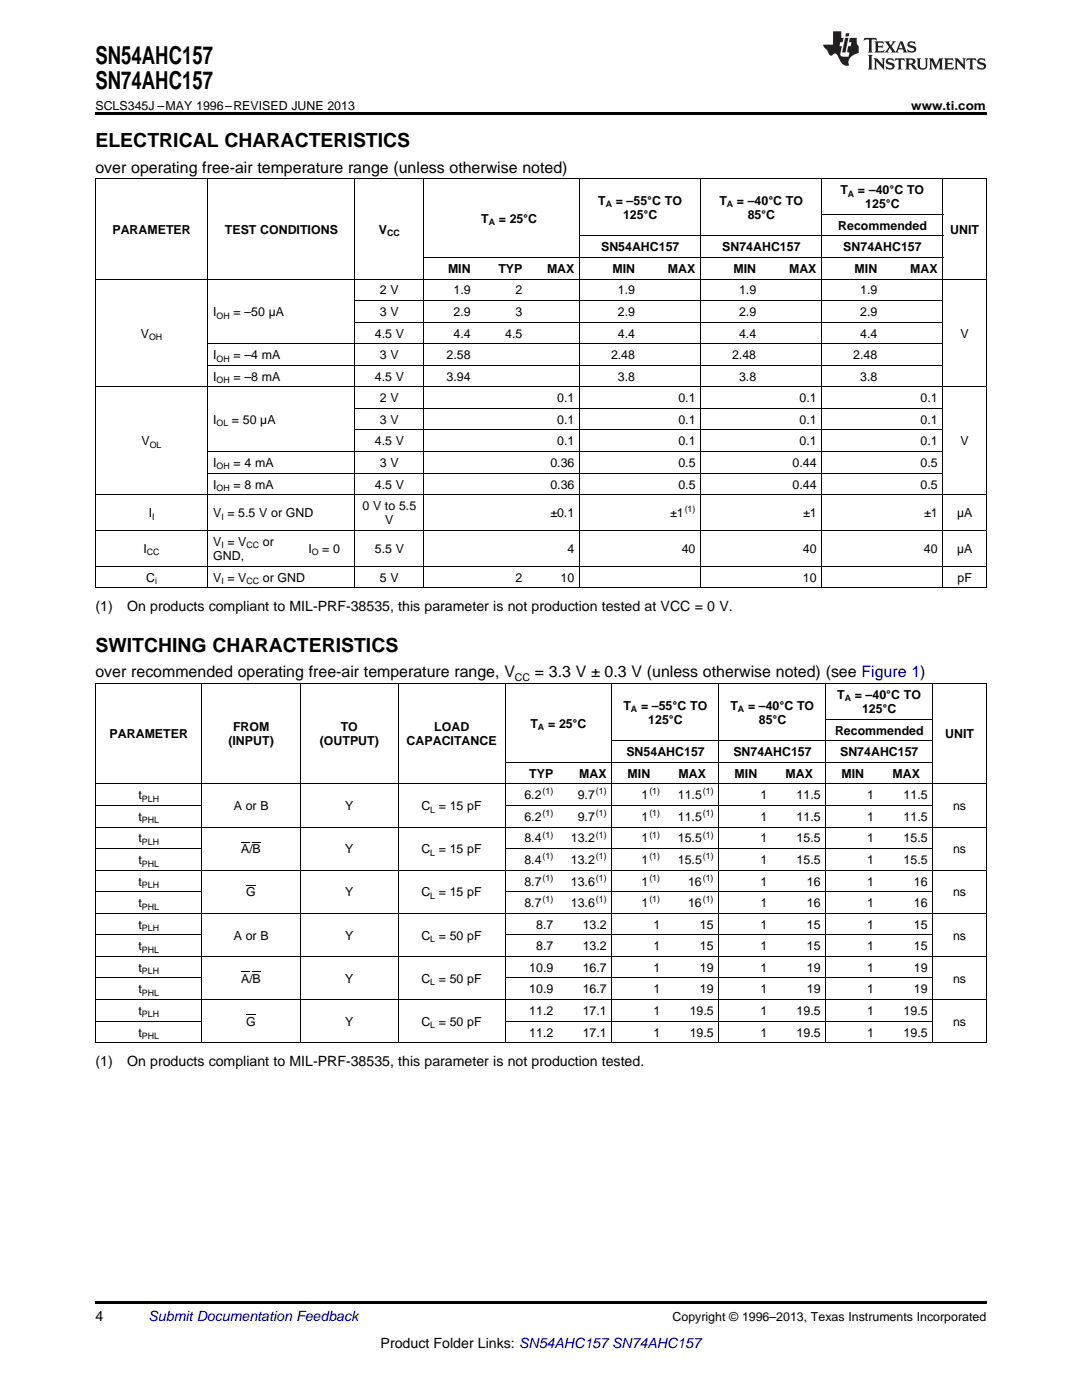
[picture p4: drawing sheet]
<svg xmlns="http://www.w3.org/2000/svg" width="216mm" height="279mm" viewBox="0 0 216 279" stroke-linecap="round" stroke-linejoin="round" font-family="sans-serif">
<path d="M19 22.5h177.8v.5h-177.8zM19 259.7h177.8v.5h-177.8z" fill="#000"/>
<g fill="none" stroke="#000" stroke-width=".2">
<path d="M19 35.6h177.8M19.1 35.7v81.6M41.4 35.7v81.6M70.7 35.7v81.6M84.6 35.7v81.6M115.7 35.7v81.6M139.8 35.7v81.6M164 35.7v81.6M188.2 35.7v81.6M196.8 35.7v81.6M19 55.7h177.8M70.8 60h117.4"/>
<path d="M84.6 51.4h103.6M115.7 47.1h72.5M164 42.8h24.2M19 77.2h177.8M41.5 72.9h146.7M41.5 68.6h146.7M70.8 64.3h117.4M19 98.7h177.8M41.5 94.4h146.7M41.5 90.1h146.7M70.8 85.8h117.4M70.8 81.5h117.4"/>
<path d="M19 117.3h177.8M19 113h177.8M19 105.9h177.8M19 136.4h177.8M19.1 136.5v71.6M40.3 136.5v71.6M59.9 136.5v71.6M79.4 136.5v71.6M100.8 136.5v71.6M122.1 136.5v71.6M143.5 136.5v71.6M164.8 136.5v71.6"/>
<path d="M186.1 136.5v71.6M196.8 136.5v71.6M19 156.4h177.8M100.8 152.1h85.3M122.2 147.8h63.9M164.8 143.5h21.3M19 178h21.4M19 173.7h177.8M19 169.4h21.4M19 165h177.8M19 160.7h21.4M100.8 178h85.4"/>
<path d="M100.8 169.4h85.4M100.8 160.7h85.4M19 199.5h177.8M19 195.2h21.4M19 190.9h177.8M19 186.6h21.4M19 182.3h177.8M100.8 195.2h85.4M100.8 186.6h85.4M19 208.1h177.8M19 203.8h21.4M100.8 203.8h85.4"/>
</g>
<g fill="#231f20">
<path d="M172.5 7.6l-.1 .5 .4-.2h.6v.1v2.1l-.2 .4h.9l-.2-.4v-2.1l.1-.1h.5l.5 .2-.2-.5zM174.5 8.3l.2 .3v1.5l-.2 .4h1.8l.2-.6a1.04 1.04 0 0 1-1.3 .2v-.7h.6l.3 .2v-.6l-.3 .2h-.6v-.6l.8-.1 .4 .3-.2-.5zM176.5 8.3l.9 1.1-.9 1.1h.8l-.2-.2 .4-.7 .5 .7-.2 .2h1.5l-.2-.2 .2-.4h.9l.1 .4-.2 .2h1l-.3-.3-.7-1.9h-.5l-.9 2-.8-1 .9-1h-.8l.1 .3-.4 .5-.3-.6 .1-.2zM179.7 8.6l.4 1h-.7zM181.3 8.4a.63 .63 0 0 0-.2 .7 .63 .63 0 0 0 .6 .4l.6 .2 .1 .2a.75 .75 0 0 1-.7 .4 .75 .75 0 0 1-.6-.5l.1 .7 .1-.1a1.11 1.11 0 0 0 1.5-.6 1.13 1.13 0 0 0-1.2-.8l-.1-.4a1.04 1.04 0 0 1 1.2 .2l-.2-.5-.2 .1-.4-.2zM173.2 10.9l.2 .4v2.2l-.2 .4h1l-.3-.4v-2.2l.3-.4zM174.3 11.6l.3 .4v1.5l-.3 .4h.8l-.2-.4v-1.3l1.5 1.7v-1.9l.2-.4h-.7l.2 .4v.9l-1.1-1.3zM177 11.8a.62 .62 0 0 0-.2 .7 .62 .62 0 0 0 .6 .4l.6 .1 .1 .3a.76 .76 0 0 1-.7 .3 .76 .76 0 0 1-.7-.4l.2 .7 .1-.1a1.11 1.11 0 0 0 1.5-.6 1.13 1.13 0 0 0-1.2-.8l-.1-.4a1.04 1.04 0 0 1 1.2 .2l-.2-.6-.2 .1-.5-.1zM178.7 11.6l-.2 .6a.61 .61 0 0 1 .8-.3v1.6l-.2 .4h.9l-.2-.4v-1.6a.63 .63 0 0 1 .7 .3l-.1-.6zM180.6 11.6l.3 .4v1.5l-.3 .4h1l-.2-.2-.1-.8 .6 .2a.76 .76 0 0 0 1.2 .7l-1-1a.58 .58 0 0 0 .6-.5 .58 .58 0 0 0-.5-.6zM181.4 11.9h.1a.45 .45 0 0 1 .5 .1 .45 .45 0 0 1 .1 .5l-.8 .2zM182.9 11.6l.2 .2a2.17 2.17 0 0 0 .3 1.9 .99 .99 0 0 0 1.6-.6v-1.1l.2-.4h-.7l.2 .2a1.92 1.92 0 0 1-.2 1.8 .6 .6 0 0 1-.9-.5v-1.1l.2-.4zM185.4 11.6l.2 .4v1.5l-.2 .4h.7l-.2-.4v-1.4l.8 1.8 .8-1.8v1.4l-.2 .4h.9l-.2-.4v-1.5l.2-.4h-.8l-.6 1.5-.6-1.5zM188.4 11.6l.2 .4v1.5l-.2 .4h1.8l.1-.6a1.04 1.04 0 0 1-1.2 .1v-.6h.5l.4 .2v-.6l-.4 .2h-.5v-.7h.8l.3 .3-.1-.6zM190.5 11.6l.2 .4v1.5l-.2 .4h.7l-.2-.4v-1.3l1.5 1.7v-1.9l.2-.4h-.7l.2 .4v.9l-1.1-1.3zM192.9 11.6l-.1 .6a.61 .61 0 0 1 .7-.3l.1 1.6-.3 .4h1l-.3-.4 .1-1.6a.63 .63 0 0 1 .7 .3l-.1-.6zM195.2 11.8a.62 .62 0 0 0-.2 .7 .62 .62 0 0 0 .6 .4l.6 .1 .1 .3a.76 .76 0 0 1-.7 .3 .76 .76 0 0 1-.6-.4l.1 .7 .1-.1a1.11 1.11 0 0 0 1.6-.6 1.13 1.13 0 0 0-1.3-.8l-.1-.4a1.04 1.04 0 0 1 1.2 .2l-.1-.6-.2 .1-.5-.1z"/>
<path d="M166.2 6.3v2.6h-1.9v.4l.8 .9a.91 .91 0 0 0 1 .8 .56 .56 0 0 1 .5-.3 .56 .56 0 0 1 .5 .3l.4 .8a1.53 1.53 0 0 0 1.9 1.2 1.54 1.54 0 0 1 1-2.1l.9-.3v-1.4a1.52 1.52 0 0 1-.4-1.6h-1.3l-.2 .8h.5l-.2 .8h-.5l-.1 1v.2l.4 .1-.2 .8a1.93 1.93 0 0 1-1.6-.3l.3-1.8h-.5l.2-.8h.4l.2-.8h-.4v-1.3zM168.6 7.6l-.6 2.9h.7l.6-2.9zM168.8 6.6l-.1 .7h.6l.2-.7z"/>
</g>
<path d="M48.1 168.1h1.6v.1h-1.6zM49.1 176.7h1.9v.1h-1.9zM50.4 168.1h1.6v.1h-1.6zM48.1 193.9h1.6v.1h-1.6zM50.4 193.9h1.6v.1h-1.6zM49.1 202.5h1.9v.1h-1.9z" fill="#000"/>
<g font-size="4.9">
<text x="19" y="12.8">SN54AHC157</text>
<text x="19" y="17.8">SN74AHC157</text>
</g>
<g font-size="3.9">
<text x="19" y="29.3">ELECTRICAL CHARACTERISTICS</text>
<text x="19" y="130">SWITCHING CHARACTERISTICS</text>
</g>
<g font-size="3.2">
<text x="19" y="34.4">over operating free-air temperature range (unless otherwise noted)</text>
<text x="19" y="135.2">over recommended operating free-air temperature range, V</text>
<text x="106.7" y="135.2">= 3.3 V ± 0.3 V (unless otherwise noted) (see Figure 1)</text>
</g>
<g font-size="2.8">
<text x="19" y="121.9">(1)</text>
<text x="25.4" y="121.9">On products compliant to MIL-PRF-38535, this parameter is not production tested at VCC = 0 V.</text>
<text x="19" y="212.7">(1)</text>
<text x="25.4" y="212.7">On products compliant to MIL-PRF-38535, this parameter is not production tested.</text>
<text x="19" y="263.6">4</text>
<text x="76" y="269">Product Folder Links: SN54AHC157 SN74AHC157</text>
</g>
<text font-size="2.8" fill="#0000c8" x="29.6" y="263.6">Submit Documentation Feedback</text>
<g font-size="2.5">
<text x="19" y="21.9">SCLS345J –MAY 1996–REVISED JUNE 2013</text>
<text x="181.8" y="21.9">www.ti.com</text>
<text x="119.4" y="40.9">T</text>
<text x="122.9" y="40.9">= –55°C TO</text>
<text x="143.5" y="40.9">T</text>
<text x="147" y="40.9">= –40°C TO</text>
<text x="167.7" y="38.7">T</text>
<text x="171.2" y="38.7">= –40°C TO</text>
<text x="172.6" y="41.6">125°C</text>
<text x="22.4" y="46.6">PARAMETER</text>
<text x="44.9" y="46.6">TEST CONDITIONS</text>
<text x="75.6" y="46.6">V</text>
<text x="96" y="44.4">T</text>
<text x="99.5" y="44.4">= 25°C</text>
<text x="124.3" y="43.7">125°C</text>
<text x="149.2" y="43.7">85°C</text>
<text x="167.3" y="45.9">Recommended</text>
<text x="189.6" y="46.6">UNIT</text>
<text x="119.9" y="50.2">SN54AHC157</text>
<text x="144.1" y="50.2">SN74AHC157</text>
<text x="168.3" y="50.2">SN74AHC157</text>
<text x="75.8" y="58.8">2 V</text>
<text x="89.4" y="54.5">MIN</text>
<text x="90.5" y="58.8">1.9</text>
<text x="99.4" y="54.5">TYP</text>
<text x="102.9" y="58.8">2</text>
<text x="109.1" y="54.5">MAX</text>
<text x="122.2" y="54.5">MIN</text>
<text x="123.3" y="58.8">1.9</text>
<text x="133.3" y="54.5">MAX</text>
<text x="146.4" y="54.5">MIN</text>
<text x="147.5" y="58.8">1.9</text>
<text x="157.4" y="54.5">MAX</text>
<text x="170.5" y="54.5">MIN</text>
<text x="171.6" y="58.8">1.9</text>
<text x="181.6" y="54.5">MAX</text>
<text x="42.5" y="63.1">I</text>
<text x="46.6" y="63.1">= –50 µA</text>
<text x="75.8" y="63.1">3 V</text>
<text x="90.5" y="63.1">2.9</text>
<text x="102.9" y="63.1">3</text>
<text x="123.3" y="63.1">2.9</text>
<text x="147.5" y="63.1">2.9</text>
<text x="171.6" y="63.1">2.9</text>
<text x="28.1" y="67.4">V</text>
<text x="42.5" y="71.7">I</text>
<text x="46.6" y="71.7">= –4 mA</text>
<text x="74.8" y="67.4">4.5 V</text>
<text x="75.8" y="71.7">3 V</text>
<text x="89.1" y="71.7">2.58</text>
<text x="90.5" y="67.4">4.4</text>
<text x="100.8" y="67.4">4.5</text>
<text x="121.9" y="71.7">2.48</text>
<text x="123.3" y="67.4">4.4</text>
<text x="146.1" y="71.7">2.48</text>
<text x="147.5" y="67.4">4.4</text>
<text x="170.3" y="71.7">2.48</text>
<text x="171.6" y="67.4">4.4</text>
<text x="191.7" y="67.4">V</text>
<text x="42.5" y="76">I</text>
<text x="46.6" y="76">= –8 mA</text>
<text x="74.8" y="76">4.5 V</text>
<text x="89.1" y="76">3.94</text>
<text x="123.3" y="76">3.8</text>
<text x="147.5" y="76">3.8</text>
<text x="171.6" y="76">3.8</text>
<text x="75.8" y="80.3">2 V</text>
<text x="111.2" y="80.3">0.1</text>
<text x="135.4" y="80.3">0.1</text>
<text x="159.5" y="80.3">0.1</text>
<text x="183.7" y="80.3">0.1</text>
<text x="28.3" y="88.9">V</text>
<text x="42.5" y="84.6">I</text>
<text x="46.3" y="84.6">= 50 µA</text>
<text x="74.8" y="88.9">4.5 V</text>
<text x="75.8" y="84.6">3 V</text>
<text x="111.2" y="84.6">0.1</text>
<text x="111.2" y="88.9">0.1</text>
<text x="135.4" y="84.6">0.1</text>
<text x="135.4" y="88.9">0.1</text>
<text x="159.5" y="84.6">0.1</text>
<text x="159.5" y="88.9">0.1</text>
<text x="183.7" y="84.6">0.1</text>
<text x="183.7" y="88.9">0.1</text>
<text x="191.7" y="88.9">V</text>
<text x="42.5" y="93.2">I</text>
<text x="46.6" y="93.2">= 4 mA</text>
<text x="75.8" y="93.2">3 V</text>
<text x="109.8" y="93.2">0.36</text>
<text x="135.4" y="93.2">0.5</text>
<text x="158.2" y="93.2">0.44</text>
<text x="183.7" y="93.2">0.5</text>
<text x="42.5" y="97.5">I</text>
<text x="46.6" y="97.5">= 8 mA</text>
<text x="72.3" y="101.8">0 V to 5.5</text>
<text x="74.8" y="97.5">4.5 V</text>
<text x="109.8" y="97.5">0.36</text>
<text x="135.4" y="97.5">0.5</text>
<text x="158.2" y="97.5">0.44</text>
<text x="183.7" y="97.5">0.5</text>
<text x="29.7" y="103.2">I</text>
<text x="42.5" y="103.2">V = 5.5 V or GND</text>
<text x="76.9" y="104.6">V</text>
<text x="109.8" y="103.2">±0.1</text>
<text x="133.7" y="103.2">±1</text>
<text x="160.2" y="103.2">±1</text>
<text x="184.4" y="103.2">±1</text>
<text x="191" y="103.2">µA</text>
<text x="28.6" y="110.3">I</text>
<text x="42.5" y="108.9">V = V</text>
<text x="42.5" y="111.8">GND,</text>
<text x="52.5" y="108.9">or</text>
<text x="61.5" y="110.3">I</text>
<text x="64.3" y="110.3">= 0</text>
<text x="74.8" y="110.3">5.5 V</text>
<text x="113.2" y="110.3">4</text>
<text x="136" y="110.3">40</text>
<text x="160.2" y="110.3">40</text>
<text x="184.4" y="110.3">40</text>
<text x="191" y="110.3">µA</text>
<text x="29.2" y="116.1">C</text>
<text x="42.5" y="116.1">V = V</text>
<text x="52.5" y="116.1">or GND</text>
<text x="75.8" y="116.1">5 V</text>
<text x="102.9" y="116.1">2</text>
<text x="111.9" y="116.1">10</text>
<text x="160.2" y="116.1">10</text>
<text x="191.1" y="116.1">pF</text>
<text x="124.4" y="141.6">T</text>
<text x="127.9" y="141.6">= –55°C TO</text>
<text x="145.8" y="141.6">T</text>
<text x="149.3" y="141.6">= –40°C TO</text>
<text x="167.1" y="139.5">T</text>
<text x="170.6" y="139.5">= –40°C TO</text>
<text x="172" y="142.3">125°C</text>
<text x="21.9" y="147.4">PARAMETER</text>
<text x="45.6" y="148.8">(INPUT)</text>
<text x="46.5" y="145.9">FROM</text>
<text x="63.8" y="148.8">(OUTPUT)</text>
<text x="68" y="145.9">TO</text>
<text x="81.1" y="148.8">CAPACITANCE</text>
<text x="86.6" y="145.9">LOAD</text>
<text x="105.9" y="145.2">T</text>
<text x="109.4" y="145.2">= 25°C</text>
<text x="129.4" y="144.5">125°C</text>
<text x="151.4" y="144.5">85°C</text>
<text x="166.6" y="146.6">Recommended</text>
<text x="188.6" y="147.4">UNIT</text>
<text x="105.6" y="155.2">TYP</text>
<text x="115.6" y="155.2">MAX</text>
<text x="125" y="150.9">SN54AHC157</text>
<text x="125.2" y="155.2">MIN</text>
<text x="135.4" y="155.2">MAX</text>
<text x="146.3" y="150.9">SN74AHC157</text>
<text x="146.6" y="155.2">MIN</text>
<text x="156.7" y="155.2">MAX</text>
<text x="167.6" y="150.9">SN74AHC157</text>
<text x="167.9" y="155.2">MIN</text>
<text x="178.1" y="155.2">MAX</text>
<text x="27.7" y="159.5">t</text>
<text x="46.6" y="161.7">A or B</text>
<text x="68.9" y="161.7">Y</text>
<text x="84.1" y="161.7">C = 15 pF</text>
<text x="104.6" y="159.5">6.2</text>
<text x="115.3" y="159.5">9.7</text>
<text x="128" y="159.5">1</text>
<text x="135.3" y="159.5">11.5</text>
<text x="151.7" y="159.5">1</text>
<text x="159" y="159.5">11.5</text>
<text x="173" y="159.5">1</text>
<text x="180.3" y="159.5">11.5</text>
<text x="190.2" y="161.7">ns</text>
<text x="27.7" y="163.8">t</text>
<text x="104.6" y="163.8">6.2</text>
<text x="115.3" y="163.8">9.7</text>
<text x="128" y="163.8">1</text>
<text x="135.3" y="163.8">11.5</text>
<text x="151.7" y="163.8">1</text>
<text x="159" y="163.8">11.5</text>
<text x="173" y="163.8">1</text>
<text x="180.3" y="163.8">11.5</text>
<text x="27.7" y="168.1">t</text>
<text x="27.7" y="172.4">t</text>
<text x="48.1" y="170.3">A/B</text>
<text x="68.9" y="170.3">Y</text>
<text x="84.1" y="170.3">C = 15 pF</text>
<text x="104.6" y="168.1">8.4</text>
<text x="104.6" y="172.4">8.4</text>
<text x="113.9" y="168.1">13.2</text>
<text x="113.9" y="172.4">13.2</text>
<text x="128" y="168.1">1</text>
<text x="128" y="172.4">1</text>
<text x="135.3" y="168.1">15.5</text>
<text x="135.3" y="172.4">15.5</text>
<text x="151.7" y="168.1">1</text>
<text x="151.7" y="172.4">1</text>
<text x="159" y="168.1">15.5</text>
<text x="159" y="172.4">15.5</text>
<text x="173" y="168.1">1</text>
<text x="173" y="172.4">1</text>
<text x="180.3" y="168.1">15.5</text>
<text x="180.3" y="172.4">15.5</text>
<text x="190.2" y="170.3">ns</text>
<text x="27.7" y="176.7">t</text>
<text x="49.1" y="178.9">G</text>
<text x="68.9" y="178.9">Y</text>
<text x="84.1" y="178.9">C = 15 pF</text>
<text x="104.6" y="176.7">8.7</text>
<text x="113.9" y="176.7">13.6</text>
<text x="128" y="176.7">1</text>
<text x="137.3" y="176.7">16</text>
<text x="151.7" y="176.7">1</text>
<text x="161" y="176.7">16</text>
<text x="173" y="176.7">1</text>
<text x="182.4" y="176.7">16</text>
<text x="190.2" y="178.9">ns</text>
<text x="27.7" y="181">t</text>
<text x="27.7" y="185.3">t</text>
<text x="104.6" y="181">8.7</text>
<text x="107" y="185.3">8.7</text>
<text x="113.9" y="181">13.6</text>
<text x="116.3" y="185.3">13.2</text>
<text x="128" y="181">1</text>
<text x="130.4" y="185.3">1</text>
<text x="137.3" y="181">16</text>
<text x="139.7" y="185.3">15</text>
<text x="151.7" y="181">1</text>
<text x="151.7" y="185.3">1</text>
<text x="161" y="181">16</text>
<text x="161" y="185.3">15</text>
<text x="173" y="181">1</text>
<text x="173" y="185.3">1</text>
<text x="182.4" y="181">16</text>
<text x="182.4" y="185.3">15</text>
<text x="27.7" y="189.7">t</text>
<text x="46.6" y="187.5">A or B</text>
<text x="68.9" y="187.5">Y</text>
<text x="84.1" y="187.5">C = 50 pF</text>
<text x="107" y="189.7">8.7</text>
<text x="116.3" y="189.7">13.2</text>
<text x="130.4" y="189.7">1</text>
<text x="139.7" y="189.7">15</text>
<text x="151.7" y="189.7">1</text>
<text x="161" y="189.7">15</text>
<text x="173" y="189.7">1</text>
<text x="182.4" y="189.7">15</text>
<text x="190.2" y="187.5">ns</text>
<text x="27.7" y="194">t</text>
<text x="48.1" y="196.1">A/B</text>
<text x="68.9" y="196.1">Y</text>
<text x="84.1" y="196.1">C = 50 pF</text>
<text x="105.6" y="194">10.9</text>
<text x="116.3" y="194">16.7</text>
<text x="130.4" y="194">1</text>
<text x="139.7" y="194">19</text>
<text x="151.7" y="194">1</text>
<text x="161" y="194">19</text>
<text x="173" y="194">1</text>
<text x="182.4" y="194">19</text>
<text x="190.2" y="196.1">ns</text>
<text x="27.7" y="198.3">t</text>
<text x="27.7" y="202.6">t</text>
<text x="105.6" y="198.3">10.9</text>
<text x="105.6" y="202.6">11.2</text>
<text x="116.3" y="198.3">16.7</text>
<text x="116.3" y="202.6">17.1</text>
<text x="130.4" y="198.3">1</text>
<text x="130.4" y="202.6">1</text>
<text x="137.6" y="202.6">19.5</text>
<text x="139.7" y="198.3">19</text>
<text x="151.7" y="198.3">1</text>
<text x="151.7" y="202.6">1</text>
<text x="159" y="202.6">19.5</text>
<text x="161" y="198.3">19</text>
<text x="173" y="198.3">1</text>
<text x="173" y="202.6">1</text>
<text x="180.3" y="202.6">19.5</text>
<text x="182.4" y="198.3">19</text>
<text x="27.7" y="206.9">t</text>
<text x="49.1" y="204.7">G</text>
<text x="68.9" y="204.7">Y</text>
<text x="84.1" y="204.7">C = 50 pF</text>
<text x="105.6" y="206.9">11.2</text>
<text x="116.3" y="206.9">17.1</text>
<text x="130.4" y="206.9">1</text>
<text x="137.6" y="206.9">19.5</text>
<text x="151.7" y="206.9">1</text>
<text x="159" y="206.9">19.5</text>
<text x="173" y="206.9">1</text>
<text x="180.3" y="206.9">19.5</text>
<text x="190.2" y="204.7">ns</text>
<text x="134.2" y="263.6">Copyright © 1996–2013, Texas Instruments Incorporated</text>
</g>
<text font-size="2.1" x="102.7" y="135.8">CC</text>
<g font-size="1.8">
<text x="120.9" y="41.4">A</text>
<text x="145" y="41.4">A</text>
<text x="169.2" y="39.2">A</text>
<text x="77.2" y="47.1">CC</text>
<text x="97.5" y="44.9">A</text>
<text x="43.2" y="63.6">OH</text>
<text x="29.7" y="67.9">OH</text>
<text x="43.2" y="72.2">OH</text>
<text x="43.2" y="76.5">OH</text>
<text x="29.9" y="89.4">OL</text>
<text x="43.2" y="85.1">OL</text>
<text x="43.2" y="93.7">OH</text>
<text x="43.2" y="98">OH</text>
<text x="30.3" y="103.7">I</text>
<text x="44.2" y="103.7">I</text>
<text x="136.6" y="102.2">(1)</text>
<text x="29.3" y="110.8">CC</text>
<text x="44.2" y="109.4">I</text>
<text x="49.2" y="109.4">CC</text>
<text x="62.2" y="110.8">O</text>
<text x="30.9" y="116.6">i</text>
<text x="44.2" y="116.6">I</text>
<text x="49.2" y="116.6">CC</text>
<text x="125.9" y="142.1">A</text>
<text x="147.2" y="142.1">A</text>
<text x="168.6" y="140">A</text>
<text x="107.4" y="145.7">A</text>
<text x="28.3" y="160">PLH</text>
<text x="108.3" y="158.5">(1)</text>
<text x="118.9" y="158.5">(1)</text>
<text x="129.6" y="158.5">(1)</text>
<text x="140.3" y="158.5">(1)</text>
<text x="28.3" y="164.3">PHL</text>
<text x="85.9" y="162.2">L</text>
<text x="108.3" y="162.8">(1)</text>
<text x="108.3" y="167.1">(1)</text>
<text x="118.9" y="162.8">(1)</text>
<text x="118.9" y="167.1">(1)</text>
<text x="129.6" y="162.8">(1)</text>
<text x="129.6" y="167.1">(1)</text>
<text x="140.3" y="162.8">(1)</text>
<text x="140.3" y="167.1">(1)</text>
<text x="28.3" y="168.6">PLH</text>
<text x="28.3" y="172.9">PHL</text>
<text x="85.9" y="170.8">L</text>
<text x="108.3" y="171.4">(1)</text>
<text x="118.9" y="171.4">(1)</text>
<text x="129.6" y="171.4">(1)</text>
<text x="140.3" y="171.4">(1)</text>
<text x="28.3" y="177.2">PLH</text>
<text x="85.9" y="179.4">L</text>
<text x="108.3" y="175.8">(1)</text>
<text x="118.9" y="175.8">(1)</text>
<text x="129.6" y="175.8">(1)</text>
<text x="140.2" y="175.8">(1)</text>
<text x="28.3" y="181.5">PHL</text>
<text x="28.3" y="185.8">PLH</text>
<text x="108.3" y="180.1">(1)</text>
<text x="118.9" y="180.1">(1)</text>
<text x="129.6" y="180.1">(1)</text>
<text x="140.2" y="180.1">(1)</text>
<text x="28.3" y="190.1">PHL</text>
<text x="85.9" y="188">L</text>
<text x="28.3" y="194.5">PLH</text>
<text x="85.9" y="196.6">L</text>
<text x="28.3" y="198.8">PHL</text>
<text x="28.3" y="203.1">PLH</text>
<text x="28.3" y="207.4">PHL</text>
<text x="85.9" y="205.2">L</text>
</g>
</svg>
